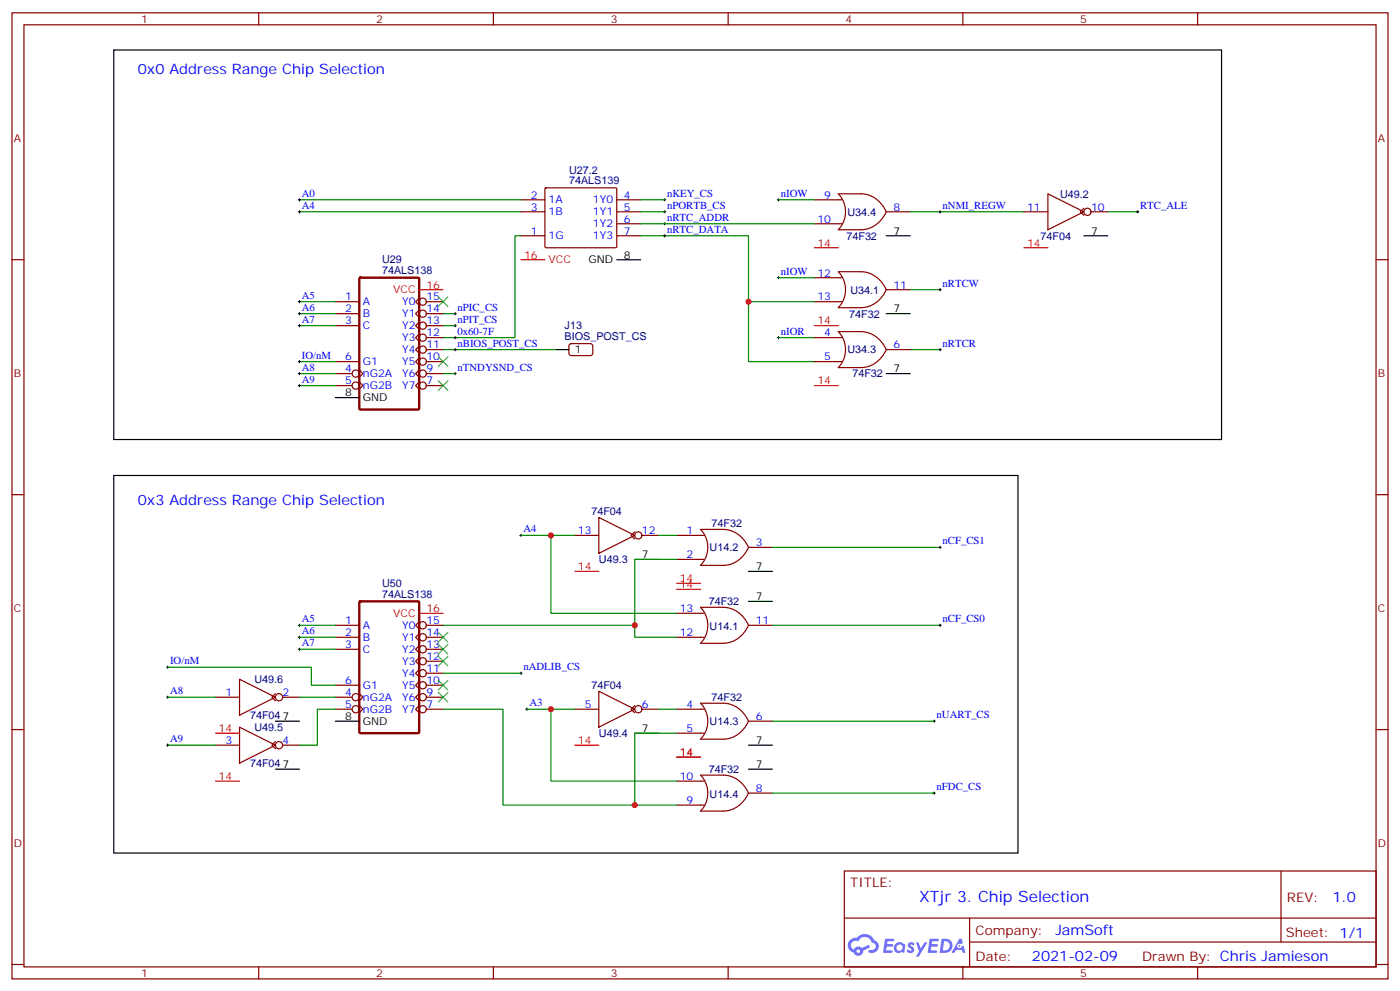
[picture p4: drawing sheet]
<svg xmlns="http://www.w3.org/2000/svg" width="412mm" height="292mm" viewBox="0 0 412 292" stroke-linecap="round" stroke-linejoin="round" font-family="sans-serif">
<g fill="none" stroke="#870000" stroke-width=".35">
<path d="M3.5 3.8h405.4v284.3h-405.4zM7.1 7.3h398.2v277.3h-398.2zM76.2 3.8v3.5M145.3 3.8v3.5M214.5 3.8v3.5M283.6 3.8v3.5M352.8 3.8v3.5M3.5 76.4h3.6M405.3 76.4h3.6M3.5 145.6h3.6M405.3 145.6h3.6M3.5 214.7h3.6"/>
<path d="M405.3 214.7h3.6M248.7 256.4h156.6v28.2h-156.6zM377.3 256.4v20.9M248.7 270.2h156.5M285.6 277.3h119.6M285.6 270.2v14.1M3.5 283.9h3.6M76.2 284.6v3.5M145.3 284.6v3.5M214.5 284.6v3.5M283.6 284.6v3.5M352.8 284.6v3.5"/>
<path d="M405.3 283.9h3.6"/>
</g>
<g fill="#5487ff">
<path d="M267.7 277.5a1.22 1.22 0 0 1 1.7 .3l-.4 .6a.47 .47 0 0 0-.3-.4 .47 .47 0 0 0-.5 .2l.1 .2a1.14 1.14 0 0 1 .8 1.7 1.14 1.14 0 0 1-1.9 0l-.2-.2 .5-.5 .7 .4a.29 .29 0 0 0 .3-.2 .29 .29 0 0 0-.2-.4 1.04 1.04 0 0 1-.6-1.7z"/>
<path d="M260.7 276.3h2.4l.3 .2-.2 .5h-1.8l-.1 .9h1.5l.3 .4-.3 .3h-1.6l-.2 1.1 1.7 .1 .2 .3-.2 .3h-2.6z"/>
<path d="M273.8 276.3h2.4l.3 .2-.1 .5h-1.8l-.2 .9h1.6l.3 .4-.4 .3h-1.6l-.1 1.1 1.7 .1 .2 .3-.2 .3h-2.6z"/>
<path d="M282.6 276.3h.7l.3 1.2-.6 .4a.69 .69 0 0 0-1 .2 .69 .69 0 0 0 .4 1 .69 .69 0 0 0 .9-.6l.5-.3 .6 2.2h-.8l-.2-.8h-1.8l-.5 .8h-.8z"/>
<path d="M269.8 277.4h.8l.6 1.8 1.1-1.8h.9l-2.6 4.2h-.8l.9-1.6z"/>
<path d="M277.4 276.3l-.6 4.1h1.3a2.11 2.11 0 0 0 2.5-2.1 2.11 2.11 0 0 0-2.5-2zM278.1 277a1.39 1.39 0 0 1 1.7 1.4 1.39 1.39 0 0 1-1.8 1.3h-.3z"/>
<path d="M263.7 277.9a1.54 1.54 0 0 0-.1 2.2 1.54 1.54 0 0 0 2.2 .1l.6 .2 .3-2.3-.2-.2h-.4a1.49 1.49 0 0 0-2.4 0zM264 278.9a.94 .94 0 0 1 1.8 0 .94 .94 0 0 1-1.8 0z"/>
<path d="M250.4 276.7a2.18 2.18 0 0 0 1.1 3.7 1.44 1.44 0 0 0 1.6 .9 1.44 1.44 0 0 0 1.2-1.5l2-1-.5-.7-1.9 .9a1.47 1.47 0 0 0-2.4 .5 1.39 1.39 0 0 1-.7-2 1.39 1.39 0 0 1 2-.4 2.12 2.12 0 0 1 2.2-1.3 2.12 2.12 0 0 1 1.9 1.7 1.14 1.14 0 0 1 1.1 1.4 1.14 1.14 0 0 1-1.7 .7 .43 .43 0 0 0-.5 .4 .43 .43 0 0 0 .4 .5 1.98 1.98 0 0 0 2.5-1.3 1.98 1.98 0 0 0-1.2-2.5 3.1 3.1 0 0 0-5.3-.7l-.9 .1zM252.3 280a.55 .55 0 0 1 1.1 0 .55 .55 0 0 1-1.1 0z"/>
<circle cx="282.6" cy="278.4" r=".26"/>
</g>
<path d="M105.9 81.9l.3-.2h16.9l.3 .2 .1 38.3-.2 .3h-17.1l-.3-.1zM105.9 177.2l.3-.2h16.9l.3 .2 .1 38.2-.2 .3-17.1 .1-.3-.2z" fill="none" stroke="#870000" stroke-width=".71"/>
<g fill="none" stroke="#870000" stroke-width=".35">
<path d="M153.5 58.8h7M160.6 55.5l.3-.2h20.6l.2 .3-.1 17.1-.3 .2h-20.6l-.2-.3zM181.7 58.8h7M239.9 58.8h8.1M308.7 57l10.6 5.3-10.6 5.3zM153.5 69.4h7M153.5 62.3h7M181.7 69.4h7M181.7 62.3h7M181.7 65.9h7M239.9 65.9h8.1M268.1 62.3h-7a8.4 8.4 0 0 0-7.5-5.3l-6.7 .1a7.5 7.5 0 0 1 0 10.5h6.7a8.4 8.4 0 0 0 7.5-5.3"/>
<path d="M301.6 62.3h7.1M319.3 61.3l-1.1 1 1.1 1.1M321.4 62.3h4.9M98.8 88.8h7M98.8 92.3h7M98.8 95.8h7M123.5 98.3l-1.1 1.1 1.1 1M123.5 94.8l-1.1 1 1.1 1.1M123.5 91.3l-1.1 1 1.1 1.1M123.5 87.7l-1.1 1.1 1.1 1.1M125.6 88.8h4.9M125.6 92.3h4.9"/>
<path d="M125.6 95.8h4.9M125.6 99.4h4.9M239.9 88.8h8.1M239.9 99.4h8.1M239.9 81.7h8.1M246.9 97.6h6.7a8.4 8.4 0 0 1 7.5 5.3 8.4 8.4 0 0 1-7.5 5.3h-6.7a7.5 7.5 0 0 0 0-10.6zM261.1 85.3h7M261.1 85.3a8.4 8.4 0 0 0-7.5-5.3h-6.7a7.5 7.5 0 0 1 0 10.5M261.1 85.3a8.4 8.4 0 0 1-7.5 5.3h-6.7M98.8 110h4.9M98.8 113.5h4.9M98.8 106.4h7"/>
<path d="M105.8 108.9l1.1 1.1-1.1 1M105.8 112.4l1.1 1.1-1.1 1M123.5 112.4l-1.1 1.1 1.1 1M123.5 108.9l-1.1 1.1 1.1 1M123.5 105.4l-1.1 1 1.1 1.1M123.5 101.8l-1.1 1.1 1.1 1.1M125.6 110h4.9M125.6 113.5h4.9M125.6 106.4h4.9M125.6 102.9h4.9M167.8 101.3l.5-.2 5.9 .1 .4 .6v2.4l-.7 .5-5.9-.1-.4-.6v-2.2zM239.9 106.4h8.1"/>
<path d="M261.1 102.9h7M169.3 157.6h7.1M176.4 152.3l10.6 5.3-10.6 5.3zM187 156.5l-1.1 1.1 1.1 1M189.1 157.6h4.9M199.3 157.6h8.1M199.3 164.6h8.1M206.4 178.8a7.5 7.5 0 0 1 0 10.5h6.7a8.4 8.4 0 0 0 7.4-5.3M206.4 178.8h6.7a8.4 8.4 0 0 1 7.4 5.2M220.5 161.1h7M220.5 161.1a8.4 8.4 0 0 0-7.4-5.3l-6.7 .1a7.5 7.5 0 0 1 0 10.5M220.5 161.1a8.4 8.4 0 0 1-7.4 5.3h-6.7"/>
<path d="M70.6 199.9l10.5 5.3-10.5 5.3zM98.8 184h7M98.8 187.6h7M98.8 191.1h7M123.5 197.1l-1.1 1.1 1.1 1M123.5 193.6l-1.1 1 1.1 1.1M123.5 190l-1.1 1.1 1.1 1.1M123.5 186.5l-1.1 1.1 1.1 1M123.5 183l-1.1 1 1.1 1.1M125.6 184h4.9M125.6 187.6h4.9M125.6 191.1h4.9"/>
<path d="M125.6 198.2h4.9M125.6 194.6h4.9M199.3 187.6h8.1M199.3 180.5h8.1M220.5 184h7M63.5 205.2h7.1M63.5 219.3h7.1M70.6 214l10.5 5.3-10.5 5.3zM81.1 218.3l-1 1 1 1.1M81.1 204.2l-1 1 1 1.1M83.3 205.2h4.9M83.3 219.3h4.9"/>
<path d="M98.8 205.2h4.9M98.8 208.7h4.9M98.8 201.7h7M105.8 204.2l1.1 1-1.1 1.1M105.8 207.7l1.1 1-1.1 1.1M123.5 207.7l-1.1 1 1.1 1.1M123.5 204.2l-1.1 1 1.1 1.1M123.5 200.6l-1.1 1.1 1.1 1M125.6 205.2h4.9M125.6 208.7h4.9M125.6 201.7h4.9M169.3 208.7h7.1"/>
<path d="M176.4 203.4l10.6 5.3-10.6 5.3zM187 207.7l-1.1 1 1.1 1.1M189.1 208.7h4.9M199.3 208.7h8.1M199.3 215.8h8.1M206.4 207h6.7a8.4 8.4 0 0 1 7.4 5.3 8.4 8.4 0 0 1-7.4 5.3l-6.7-.1a7.5 7.5 0 0 0 0-10.5zM220.5 212.3h7M199.3 237h8.1M199.3 229.9h8.1M220.5 233.4h7M220.5 233.4a8.4 8.4 0 0 0-7.4-5.3l-6.7 .1a7.5 7.5 0 0 1 0 10.5M220.5 233.4a8.4 8.4 0 0 1-7.4 5.3h-6.7"/>
<circle cx="320.3" cy="62.3" r="1.06"/>
<circle cx="124.5" cy="95.8" r="1.06"/>
<circle cx="124.5" cy="92.3" r="1.06"/>
<circle cx="124.5" cy="99.4" r="1.06"/>
<circle cx="124.5" cy="88.8" r="1.06"/>
<circle cx="104.8" cy="113.5" r="1.06"/>
<circle cx="104.8" cy="110" r="1.06"/>
<circle cx="124.5" cy="113.5" r="1.06"/>
<circle cx="124.5" cy="110" r="1.06"/>
<circle cx="124.5" cy="106.4" r="1.06"/>
<circle cx="124.5" cy="102.9" r="1.06"/>
<circle cx="188" cy="157.6" r="1.06"/>
<circle cx="124.5" cy="187.6" r="1.06"/>
<circle cx="124.5" cy="194.6" r="1.06"/>
<circle cx="124.5" cy="198.2" r="1.06"/>
<circle cx="124.5" cy="191.1" r="1.06"/>
<circle cx="124.5" cy="184" r="1.06"/>
<circle cx="82.2" cy="219.3" r="1.06"/>
<circle cx="82.2" cy="205.2" r="1.06"/>
<circle cx="104.8" cy="205.2" r="1.06"/>
<circle cx="104.8" cy="208.7" r="1.06"/>
<circle cx="124.5" cy="201.7" r="1.06"/>
<circle cx="124.5" cy="208.7" r="1.06"/>
<circle cx="124.5" cy="205.2" r="1.06"/>
<circle cx="188" cy="208.7" r="1.06"/>
</g>
<g fill="none" stroke="#000" stroke-width=".35">
<path d="M33.5 14.7h326.3v114.7h-326.3zM181.7 76.4h7M261.1 69.4h7M319.3 69.4h7M261.1 92.3h7M98.8 117h7M164 102.9h3.6M261.1 110h7M33.5 139.9h266.4v111.2h-266.4zM187 164.6h7M220.5 168.2h7M220.5 177h7"/>
<path d="M81.1 212.3h7.1M98.8 212.3h7M187 215.8h7M220.5 219.3h7M81.1 226.4h7.1M220.5 226.4h7"/>
</g>
<g fill="none" stroke="#f00" stroke-width=".35">
<path d="M153.5 76.4h7M239.9 72.9h7M301.6 72.9h7.1M123.5 85.3h7M239.9 95.8h7M239.9 113.5h7M169.3 168.2h7.1M199.3 171.7h7.1M199.3 173.5h7.1M123.5 180.5h7M63.5 215.8h7.1M169.3 219.3h7.1"/>
<path d="M63.5 229.9h7.1M199.3 222.8h7.1"/>
</g>
<g fill="none" stroke="#008700" stroke-width=".35">
<path d="M88.2 58.8h65.3M188.7 58.8h7.1M229.3 58.8h10.6M88.2 62.3h65.3M153.5 69.4h-1.8v30h-21.2M188.7 69.4h31.8v19.4h19.4M188.7 65.9h51.2M188.7 62.3h7.1M268.1 62.3h33.5M326.3 62.3h8.8M88.2 88.8h10.6M88.2 92.3h10.6"/>
<path d="M88.2 95.8h10.6M130.5 92.3h3.6M130.5 95.8h3.6M220.5 88.8v17.6h19.4M229.3 81.7h10.6M229.3 99.4h10.6M268.1 85.3h8.8M88.2 106.4h10.6M88.2 110h10.6M88.2 113.5h10.6M130.5 102.9h33.5M130.5 110h3.6"/>
<path d="M268.1 102.9h8.8M153.5 157.6h8.8v22.9h37M162.3 157.6h7M194 157.6h5.3M199.3 164.6h-12.3v23h12.3M227.5 161.1h49.4M49.4 196.4h42.3v5.3h7.1M88.2 191.1h10.6M88.2 187.6h10.6M88.2 184h10.6M130.5 184h56.5M130.5 198.2h23"/>
<path d="M227.5 184h49.4M49.4 205.2h14.1M49.4 219.3h14.1M88.2 205.2h10.6M98.8 208.7h-5.3v10.6h-5.3M130.5 208.7h17.7v28.3h51.1M155.2 208.7h7.1M169.3 208.7h-7v21.2h37M194 208.7h5.3M199.3 215.8h-12.3v21.2M227.5 212.3h47.7M227.5 233.4h47.7"/>
</g>
<g fill="none" stroke="#000" stroke-width=".29">
<path d="M87.8 58.8h.7M88.2 58.5v.7M195.4 58.8h.7M195.8 58.5v.7M229 58.8h.7M229.3 58.5v.7M87.8 62.3h.7M88.2 62v.7M195.4 65.9h.7M195.4 62.3h.7M195.4 69.4h.7M195.8 62v.7"/>
<path d="M195.8 65.5v.7M195.8 69v.7M276.6 62.3h.7M276.9 62v.7M334.8 62.3h.7M335.1 62v.7M87.8 88.8h.7M87.8 92.3h.7M87.8 95.8h.7M88.2 88.4v.7M88.2 92v.7M88.2 95.5v.7"/>
<path d="M133.7 92.3h.7M133.7 95.8h.7M133.7 99.4h.7M134.1 92v.7M134.1 95.5v.7M134.1 99v.7M229 81.7h.7M229 99.4h.7M229.3 81.4v.7M229.3 99v.7M276.6 85.3h.7M276.9 84.9v.7"/>
<path d="M87.8 106.4h.7M87.8 110h.7M87.8 113.5h.7M88.2 106.1v.7M88.2 109.6v.7M88.2 113.1v.7M133.7 110h.7M133.7 102.9h.7M134.1 102.6v.7M134.1 109.6v.7M276.6 102.9h.7M276.9 102.6v.7"/>
<path d="M153.1 157.6h.7M153.5 157.2v.7M276.6 161.1h.7M276.9 160.8v.7M49 196.4h.7M49.4 196v.7M87.8 191.1h.7M87.8 187.6h.7M87.8 184h.7M88.2 183.7v.7M88.2 187.2v.7M88.2 190.7v.8"/>
<path d="M153.1 198.2h.7M153.5 197.8v.7M276.6 184h.7M276.9 183.7v.7M49 219.3h.7M49 205.2h.7M49.4 204.9v.7M49.4 219v.7M154.9 208.7h.7M155.2 208.4v.7M274.8 212.3h.7M275.2 211.9v.7"/>
<path d="M274.8 233.4h.7M275.2 233.1v.7"/>
</g>
<g fill="none" stroke="#3c3" stroke-width=".35">
<path d="M129.1 87.4l2.8 2.8M131.9 87.4l-2.8 2.8M129.1 105l2.8 2.8M129.1 112.1l2.8 2.8M131.9 105l-2.8 2.8M131.9 112.1l-2.8 2.8M129.1 193.2l2.8 2.8M129.1 189.7l2.8 2.8M129.1 186.2l2.8 2.8M131.9 193.2l-2.8 2.8M131.9 189.7l-2.8 2.8M131.9 186.2l-2.8 2.8"/>
<path d="M129.1 200.3l2.8 2.8M129.1 203.8l2.8 2.8M131.9 200.3l-2.8 2.8M131.9 203.8l-2.8 2.8"/>
</g>
<g fill="#c00">
<circle cx="220.5" cy="88.8" r=".88"/>
<circle cx="162.3" cy="157.6" r=".88"/>
<circle cx="187" cy="237" r=".88"/>
<circle cx="162.3" cy="208.7" r=".88"/>
<circle cx="187" cy="184" r=".88"/>
</g>
<text font-size="4.6" fill="#00f" x="270.8" y="265.4">XTjr 3. Chip Selection</text>
<g font-size="4.2" fill="#00f">
<text x="40.6" y="21.8">0x0 Address Range Chip Selection</text>
<text x="40.6" y="148.8">0x3 Address Range Chip Selection</text>
<text x="392.5" y="265.6">1.0</text>
<text x="310.9" y="275.2">JamSoft</text>
<text x="304" y="283">2021-02-09</text>
</g>
<g font-size="3.9" fill="#800">
<text x="250.5" y="260.9">TITLE:</text>
<text x="379.1" y="265.6">REV:</text>
<text x="287.4" y="275.1">Company:</text>
<text x="378.7" y="275.8">Sheet: 1/1</text>
<text x="287.4" y="282.8">Date:</text>
<text x="336.4" y="282.9">Drawn By: Chris Jamieson</text>
</g>
<g font-size="3.2" fill="#800">
<text x="41.6" y="6.8">1</text>
<text x="110.8" y="6.8">2</text>
<text x="179.9" y="6.8">3</text>
<text x="249.1" y="6.8">4</text>
<text x="318.2" y="6.8">5</text>
<text x="4.1" y="41.9">A</text>
<text x="405.9" y="41.9">A</text>
<text x="4.1" y="111">B</text>
<text x="405.9" y="111">B</text>
<text x="4.1" y="180.2">C</text>
<text x="405.9" y="180.2">C</text>
<text x="4.1" y="249.3">D</text>
<text x="405.9" y="249.3">D</text>
<text x="41.6" y="287.6">1</text>
<text x="110.8" y="287.6">2</text>
<text x="179.9" y="287.6">3</text>
<text x="249.1" y="287.6">4</text>
<text x="318.2" y="287.6">5</text>
</g>
<g font-size="3.2" fill="#000080">
<text x="167.6" y="51.1">U27.2</text>
<text x="167.6" y="54.2">74ALS139</text>
<text x="312.3" y="58.2">U49.2</text>
<text x="249.6" y="63.5">U34.4</text>
<text x="249.3" y="70.5">74F32</text>
<text x="306.5" y="70.5">74F04</text>
<text x="112.5" y="77.5">U29</text>
<text x="112.5" y="80.7">74ALS138</text>
<text x="250.5" y="86.4">U34.1</text>
<text x="250.1" y="93.5">74F32</text>
<text x="166.3" y="100.1">BIOS_POST_CS</text>
<text x="166.3" y="96.9">J13</text>
<text x="249.6" y="104">U34.3</text>
<text x="251.1" y="111.1">74F32</text>
<text x="174.2" y="151.6">74F04</text>
<text x="209.6" y="155.2">74F32</text>
<text x="176.4" y="165.7">U49.3</text>
<text x="209" y="162.2">U14.2</text>
<text x="112.5" y="172.8">U50</text>
<text x="112.5" y="175.9">74ALS138</text>
<text x="208.8" y="178.1">74F32</text>
<text x="209" y="185.4">U14.1</text>
<text x="75" y="201">U49.6</text>
<text x="174.2" y="202.8">74F04</text>
<text x="209.6" y="206.3">74F32</text>
<text x="73.7" y="211.6">74F04</text>
<text x="75" y="215.1">U49.5</text>
<text x="209" y="213.4">U14.3</text>
<text x="176.4" y="216.9">U49.4</text>
<text x="73.7" y="225.7">74F04</text>
<text x="208.8" y="227.5">74F32</text>
<text x="209" y="234.8">U14.4</text>
</g>
<g font-size="3.2" fill="#00f">
<text x="88.9" y="57.9">A0</text>
<text x="156.4" y="58.5">2</text>
<text x="161.6" y="59.9">1A</text>
<text x="174.6" y="59.9">1Y0</text>
<text x="183.8" y="58.5">4</text>
<text x="196.5" y="57.9">nKEY_CS</text>
<text x="230" y="57.9">nIOW</text>
<text x="242.8" y="58.5">9</text>
<text x="88.9" y="61.5">A4</text>
<text x="156.4" y="62">3</text>
<text x="161.6" y="63.4">1B</text>
<text x="174.6" y="63.4">1Y1</text>
<text x="183.8" y="62">5</text>
<text x="183.8" y="65.5">6</text>
<text x="196.5" y="65">nRTC_ADDR</text>
<text x="196.5" y="61.5">nPORTB_CS</text>
<text x="240.8" y="65.5">10</text>
<text x="263.2" y="62">8</text>
<text x="277.6" y="61.5">nNMI_REGW</text>
<text x="302.5" y="62">11</text>
<text x="321.4" y="62">10</text>
<text x="335.8" y="61.5">RTC_ALE</text>
<text x="156.4" y="69">1</text>
<text x="161.6" y="70.4">1G</text>
<text x="174.6" y="66.9">1Y2</text>
<text x="174.6" y="70.4">1Y3</text>
<text x="183.8" y="69">7</text>
<text x="196.5" y="68.5">nRTC_DATA</text>
<text x="230" y="80.9">nIOW</text>
<text x="240.8" y="81.4">12</text>
<text x="88.9" y="87.9">A5</text>
<text x="101.7" y="88.4">1</text>
<text x="106.9" y="89.9">A</text>
<text x="118.4" y="89.9">Y0</text>
<text x="125.6" y="88.4">15</text>
<text x="240.8" y="88.4">13</text>
<text x="263.2" y="84.9">11</text>
<text x="277.6" y="84.4">nRTCW</text>
<text x="88.9" y="91.4">A6</text>
<text x="88.9" y="95">A7</text>
<text x="101.7" y="92">2</text>
<text x="101.7" y="95.5">3</text>
<text x="106.9" y="93.4">B</text>
<text x="118.4" y="93.4">Y1</text>
<text x="125.6" y="95.5">13</text>
<text x="125.6" y="92">14</text>
<text x="134.8" y="91.4">nPIC_CS</text>
<text x="134.8" y="95">nPIT_CS</text>
<text x="106.9" y="96.9">C</text>
<text x="118.4" y="100.4">Y3</text>
<text x="118.4" y="96.9">Y2</text>
<text x="125.6" y="99">12</text>
<text x="134.8" y="98.5">0x60-7F</text>
<text x="230" y="98.5">nIOR</text>
<text x="242.8" y="99">4</text>
<text x="88.9" y="105.6">IO/nM</text>
<text x="101.7" y="106.1">6</text>
<text x="106.9" y="107.5">G1</text>
<text x="118.4" y="107.5">Y5</text>
<text x="118.4" y="104">Y4</text>
<text x="125.6" y="106.1">10</text>
<text x="125.6" y="102.6">11</text>
<text x="134.8" y="102">nBIOS_POST_CS</text>
<text x="242.8" y="106.1">5</text>
<text x="263.2" y="102.6">6</text>
<text x="277.6" y="102">nRTCR</text>
<text x="88.9" y="109.1">A8</text>
<text x="88.9" y="112.6">A9</text>
<text x="101.7" y="109.6">4</text>
<text x="101.7" y="113.1">5</text>
<text x="106.9" y="111">nG2A</text>
<text x="118.4" y="111">Y6</text>
<text x="125.6" y="113.1">7</text>
<text x="125.6" y="109.6">9</text>
<text x="134.8" y="109.1">nTNDYSND_CS</text>
<text x="106.9" y="114.5">nG2B</text>
<text x="118.4" y="114.5">Y7</text>
<text x="154.2" y="156.7">A4</text>
<text x="170.2" y="157.2">13</text>
<text x="189.1" y="157.2">12</text>
<text x="202.2" y="157.2">1</text>
<text x="222.6" y="160.8">3</text>
<text x="277.6" y="160.2">nCF_CS1</text>
<text x="202.2" y="164.3">2</text>
<text x="88.9" y="183.2">A5</text>
<text x="101.7" y="183.7">1</text>
<text x="106.9" y="185.1">A</text>
<text x="118.4" y="185.1">Y0</text>
<text x="125.6" y="183.7">15</text>
<text x="200.2" y="180.2">13</text>
<text x="222.6" y="183.7">11</text>
<text x="277.6" y="183.2">nCF_CS0</text>
<text x="88.9" y="190.2">A7</text>
<text x="88.9" y="186.7">A6</text>
<text x="101.7" y="187.2">2</text>
<text x="101.7" y="190.7">3</text>
<text x="106.9" y="188.6">B</text>
<text x="118.4" y="188.6">Y1</text>
<text x="125.6" y="190.7">13</text>
<text x="125.6" y="187.2">14</text>
<text x="200.2" y="187.2">12</text>
<text x="50.1" y="195.5">IO/nM</text>
<text x="106.9" y="192.2">C</text>
<text x="118.4" y="195.7">Y3</text>
<text x="118.4" y="192.2">Y2</text>
<text x="125.6" y="197.8">11</text>
<text x="125.6" y="194.3">12</text>
<text x="154.2" y="197.3">nADLIB_CS</text>
<text x="101.7" y="201.3">6</text>
<text x="106.9" y="202.7">G1</text>
<text x="118.4" y="202.7">Y5</text>
<text x="118.4" y="199.2">Y4</text>
<text x="125.6" y="201.3">10</text>
<text x="50.1" y="204.3">A8</text>
<text x="66.4" y="204.9">1</text>
<text x="83.3" y="204.9">2</text>
<text x="101.7" y="204.9">4</text>
<text x="101.7" y="208.4">5</text>
<text x="106.9" y="206.3">nG2A</text>
<text x="106.9" y="209.8">nG2B</text>
<text x="118.4" y="209.8">Y7</text>
<text x="118.4" y="206.3">Y6</text>
<text x="125.6" y="208.4">7</text>
<text x="125.6" y="204.9">9</text>
<text x="155.9" y="207.9">A3</text>
<text x="172.3" y="208.4">5</text>
<text x="189.1" y="208.4">6</text>
<text x="202.2" y="208.4">4</text>
<text x="202.2" y="215.4">5</text>
<text x="222.6" y="211.9">6</text>
<text x="275.9" y="211.4">nUART_CS</text>
<text x="50.1" y="218.4">A9</text>
<text x="66.4" y="219">3</text>
<text x="83.3" y="219">4</text>
<text x="200.2" y="229.6">10</text>
<text x="222.6" y="233.1">8</text>
<text x="275.9" y="232.6">nFDC_CS</text>
<text x="202.2" y="236.6">9</text>
</g>
<g font-size="3.2">
<text x="263.2" y="69">7</text>
<text x="321.4" y="69">7</text>
<text x="173.3" y="77.5">GND</text>
<text x="183.8" y="76.1">8</text>
<text x="263.2" y="92">7</text>
<text x="169.3" y="104">1</text>
<text x="263.2" y="109.6">7</text>
<text x="101.7" y="116.7">8</text>
<text x="106.9" y="118.1">GND</text>
<text x="189.1" y="164.3">7</text>
<text x="222.6" y="167.8">7</text>
<text x="222.6" y="176.6">7</text>
<text x="83.3" y="211.9">7</text>
<text x="101.7" y="211.9">8</text>
<text x="106.9" y="213.3">GND</text>
<text x="189.1" y="215.4">7</text>
<text x="222.6" y="219">7</text>
<text x="83.3" y="226">7</text>
<text x="222.6" y="226">7</text>
</g>
<g font-size="3.2" fill="#f00">
<text x="154.4" y="76.1">16</text>
<text x="161.6" y="77.5">VCC</text>
<text x="240.8" y="72.6">14</text>
<text x="302.5" y="72.6">14</text>
<text x="115.8" y="86.3">VCC</text>
<text x="125.6" y="84.9">16</text>
<text x="240.8" y="95.5">14</text>
<text x="240.8" y="113.1">14</text>
<text x="170.2" y="167.8">14</text>
<text x="200.2" y="171.3">14</text>
<text x="200.2" y="173.1">14</text>
<text x="115.8" y="181.6">VCC</text>
<text x="125.6" y="180.2">16</text>
<text x="64.4" y="215.4">14</text>
<text x="170.2" y="219">14</text>
<text x="200.2" y="222.5">14</text>
<text x="64.4" y="229.6">14</text>
</g>
</svg>
